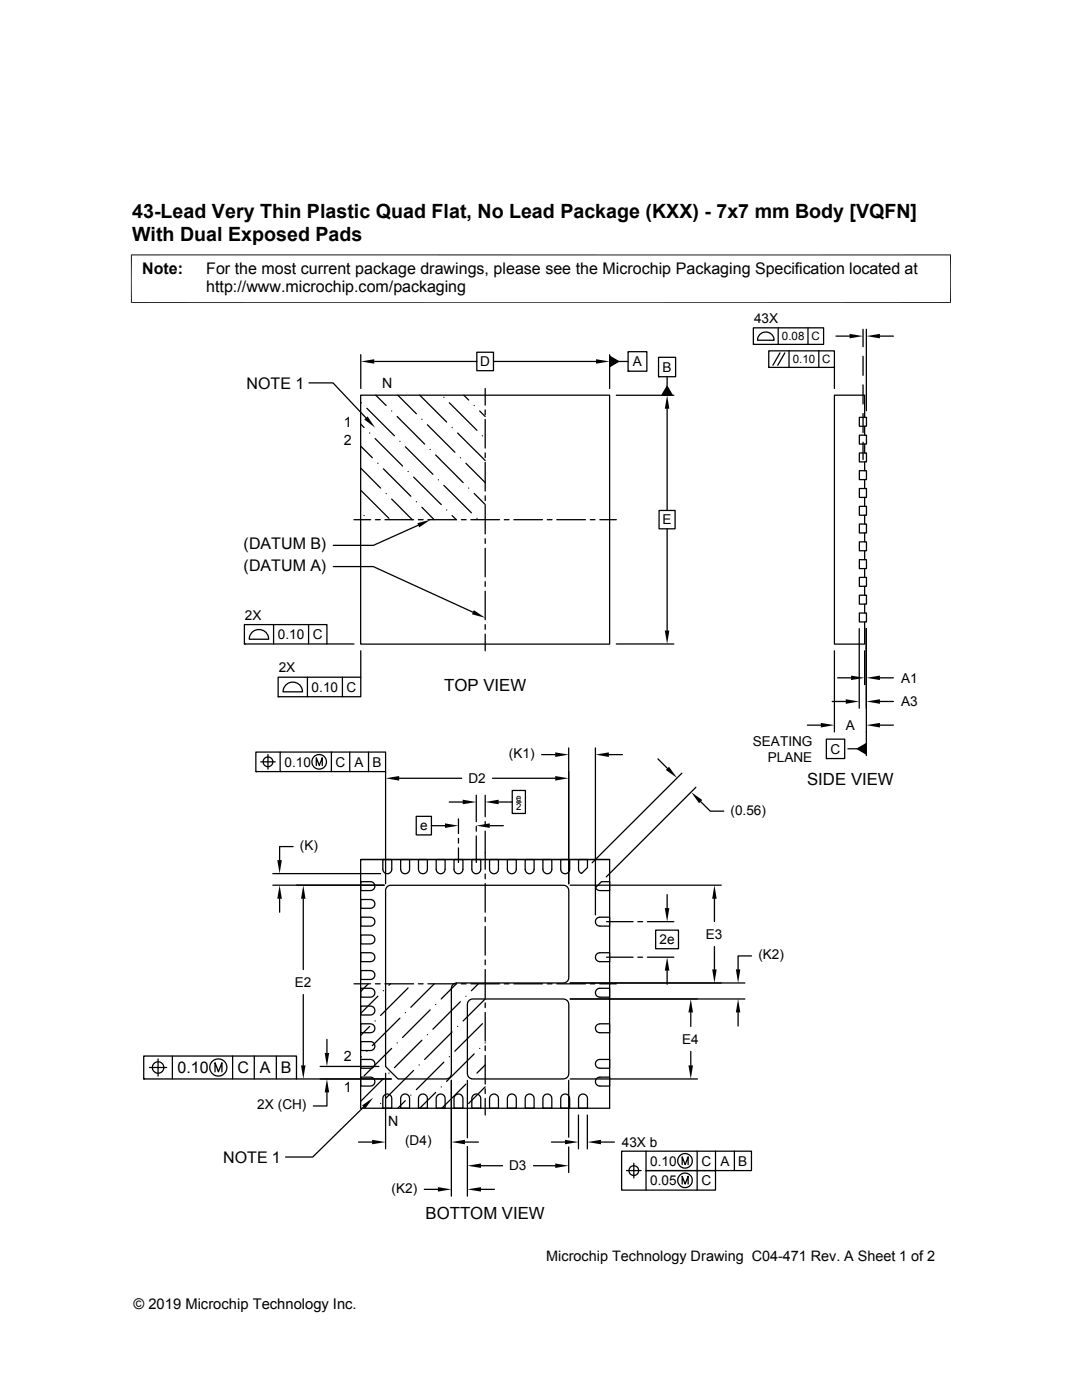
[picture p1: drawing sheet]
<svg xmlns="http://www.w3.org/2000/svg" width="216mm" height="279mm" viewBox="0 0 216 279" stroke-linecap="round" stroke-linejoin="round" font-family="sans-serif">
<g fill="none" stroke="#000" stroke-width=".25">
<path d="M61.7 76.4h4.7l6.6 7M72 78.9h49.6v49.6h-49.6zM72 70.8v6.7M74.7 72.1h20.4M75 78.9l2 2M79.4 78.9l3.7 3.7M83.8 78.9l5.3 5.3M88.6 79.3h.1M92.5 78.9l1 .9M95.1 70.3h3.4v3.7h-3.4zM96.8 77.5v3.4M98.5 72.1h20.4"/>
<path d="M121.6 71.1l1.8 1-1.8 1.1zM121.6 70.8v6.7M123 78.9h11.5M123.4 72.1h1.9M125.3 70.2h3.8v3.9h-3.8zM125.3 74.1h.1M131.4 71.3h3.4v3.9h-3.4zM131.4 75.2h.1M133.1 77.1l1.1 1.8h-2.1zM133.1 75.2v1.9M150.3 65.4h14v3.3h-14zM150.3 68.7h.1"/>
<path d="M151.8 66.6a1.65 1.65 0 0 1 1.7-.2 1.65 1.65 0 0 1 1 1.5h-3.3l.2-.9zM153.4 70h13.1v3.3h-13.1zM153.4 73.3h.1M155.3 65.4v3.3M155.6 70.4l-1.4 2.5M156.6 70.4l-1.4 2.5M157.4 70v3.3M161.2 65.4v3.3M163.4 70v3.3M166.5 73.3v4.2M166.8 67.1h2.7M172.2 65.7v3.5"/>
<path d="M172.2 71.1v3.8M172.2 76.8v3.8M172.9 65.7v16.3M175.6 67.1h2.7M72 84.6l.6 .7M72 93.4l3.9 4M72 89l2.3 2.4M72.1 97.9l5.5 5.5M72.1 80.4h.1M73.2 81.5l5.5 5.5M73.7 86.4h.1M74.8 87.5l5.5 5.5"/>
<path d="M75.4 92.5h.1M76.5 93.6l5.5 5.4M77 98.5h.1M78.1 99.6l4.2 4.1M78.1 82h.1M79.2 83.1l5.5 5.5M79.8 88.1h.1M80.9 89.2l5.5 5.5M81.4 94.1h.1M82.5 95.2l5.5 5.5M84.2 83.7h.1M85.3 84.8l5.5 5.5"/>
<path d="M85.8 89.7h.1M86.9 90.8l5.5 5.5M87.5 95.8h.1M88.6 96.9l5.5 5.4M89.7 80.4l5.5 5.5M90.2 85.3h.1M91.3 86.4l5.5 5.5M91.9 91.4h.1M93 92.5l3.8 3.8M93.5 97.4h.1M94.6 98.5l2.2 2.2M94.6 80.9h.1"/>
<path d="M95.7 82l1.1 1.1M96.3 87h.1M96.8 81.8v1M96.8 83.7v5.7M96.8 90.4v.9M96.8 92.3v5.7M96.8 99v.9M133.1 81.6v20.3M171.5 83.3h1.4v1.8h-1.4zM171.5 86.8h1.4v1.8h-1.4zM171.5 90.4h1.4v1.8h-1.4zM171.5 93.9h1.4v1.8h-1.4z"/>
<path d="M171.5 97.5h1.4v1.8h-1.4zM172.2 82.5v3.8M172.2 88.2v3.5M172.5 83.3v-4.4h-6v49.6h6v-4.4M172.5 85.1v1.7M172.5 88.6v1.8M172.5 92.2v1.7M172.5 95.7v1.8M172.5 99.3v1.7M66.5 113.1h8l19.9 9.1M70.6 103.7h3.4M72.6 102.9h.1"/>
<path d="M74.9 103.7h1M76.8 103.7h5.7M83.1 100.1h.1M83.5 104.8l-9 4h-8M83.5 103.7h.9M84.2 101.2l2.4 2.5M85.4 103.7h5.7M89.1 101.8h.1M90.2 102.9l.8 .8M92.1 103.7h.9M94 103.7h5.7M95.2 103.4h.1"/>
<path d="M96.8 100.9v5.7M96.8 107.5v1M96.8 109.4v5.7M96.8 116.1v.9M96.8 118v5.7M100.6 103.7h1M102.5 103.7h5.7M109.2 103.7h1M111.1 103.7h5.7M117.8 103.7h.9M119.7 103.7h3.3M131.5 101.9h3.2v3.6h-3.2z"/>
<path d="M133.1 105.5v20.3M171.5 101h1.4v1.8h-1.4zM171.5 104.6h1.4v1.8h-1.4zM171.5 108.1h1.4v1.8h-1.4zM171.5 111.7h1.4v1.8h-1.4zM171.5 115.2h1.4v1.8h-1.4zM171.5 118.8h1.4v1.8h-1.4zM172.5 102.8v1.8M172.5 106.4v1.7M172.5 109.9v1.8M172.5 113.5v1.7M172.5 117v1.8"/>
<path d="M48.8 124.7h16.4v3.8h-16.4zM48.8 128.5h.1M50.4 126.1a1.95 1.95 0 0 1 2.1-.3 1.95 1.95 0 0 1 1.1 1.8h-3.9l.3-1zM54.6 124.7v3.8M55.5 135.1h16.5v3.9h-16.5zM55.5 139h.1M57.1 136.6a1.95 1.95 0 0 1 2.1-.3 1.95 1.95 0 0 1 1.2 1.8h-3.9l.3-1zM61.3 135.1v3.9M61.6 124.7v3.8M65.2 128.5h5.4M68.3 135.1v3.9M72 129.9v5.2"/>
<path d="M96.8 124.7v.9M96.8 126.6v3.3M123 128.5h11.5M166.1 140h2.7M166.5 129.9v16.2M167.1 135.3h2.7M171.4 125.5v15.9M171.5 122.3h1.4v1.8h-1.4zM172.5 129.9v6.7M172.5 120.6v1.7M172.9 125.5v25.3M175.6 135.3h2.7"/>
<path d="M175.6 140h2.7M51.1 150.1h25.8v3.9h-25.8zM51.1 154h.1M52 152h2.9M53.5 150.6v2.9M55.9 150.1v3.9M63.1 152.8v-1.6l.6 1.6 .6-1.6v1.6M66.1 150.1v3.9M69.8 150.1v3.9M73.5 150.1v3.9M76.9 154v22.4M79.7 155.3h12.4"/>
<path d="M95 158.7v5.3M96.8 158.7v4.3M98.3 155.3h12.5M102.2 157.8h2.6v4.5h-2.6zM108.1 150.6h2.7M113.5 149.3v27.1M118.8 149.3v33.3M121.5 150.6h2.7M131.3 151.4l1.9 2M136.1 154.3l-17.9 17.9M138.9 157.1l-17.9 17.9M139.8 160l1.9 1.9h2.7"/>
<path d="M161.1 144.7h2.7M164.9 147.5h3.7v3.9h-3.7zM164.9 151.4h.1M169.2 149.4h1.9M171.1 149.4l1.8-1v2.1zM175.6 144.7h2.7M54.4 176.7h22.3M54.4 174.3h21.5M55.8 179.4v2.7M58.5 169h-2.7v2.7M60.5 179.4v14.1M72 179.5h1.9a.88 .88 0 0 1 .9 .9 .88 .88 0 0 1-.9 .9h-1.9z"/>
<path d="M72 176h1.9a.89 .89 0 0 1 .9 .8 .89 .89 0 0 1-.9 .9h-1.9zM72 171.5h49.6h-49.6v49.7h49.6v-49.7M76.4 171.5h1.8v2a.89 .89 0 0 1-.9 .9 .89 .89 0 0 1-.9-.9zM77.2 177l.8-.3h34.4a1.05 1.05 0 0 1 1.1 1v17.4l-.2 .5-.4 .4-.5 .2h-21.3l-.5 .1-.4 .4-.1 .5v17.1a1.08 1.08 0 0 1-1.1 1h-9.6l-2.5-2.4v-35.2zM79.9 171.5h1.8v2a.89 .89 0 0 1-.9 .9 .89 .89 0 0 1-.9-.9zM83.1 162.9h3v3.7h-3zM83.5 171.5h1.8v2a.89 .89 0 0 1-.9 .9 .89 .89 0 0 1-.9-.9zM86.1 164.8h2.7M87 171.5h1.8v2a.89 .89 0 0 1-.9 .9 .89 .89 0 0 1-.9-.9zM89.6 160.1h2.7M90.6 171.5h1.8v2a.89 .89 0 0 1-.9 .9 .89 .89 0 0 1-.9-.9zM91.5 163.4v2.9"/>
<path d="M91.5 167.3v1M91.5 169.2v2.9M94.1 171.5h1.8v2a.89 .89 0 0 1-.9 .9 .89 .89 0 0 1-.9-.9zM95 164.9v1M95 166.8v5.3M96.8 164v.9M96.8 165.9v7.6M96.8 174.4v1M96.8 176.3v5.8M97.7 171.5h1.8v2a.89 .89 0 0 1-.9 .9 .89 .89 0 0 1-.9-.9zM97.7 164.8h2.7M99.5 160.1h2.7"/>
<path d="M101.2 171.5h1.8v2a.89 .89 0 0 1-.9 .9 .89 .89 0 0 1-.9-.9zM103.1 160.1h.9M104.8 171.5h1.8v2a.89 .89 0 0 1-.9 .9 .89 .89 0 0 1-.9-.9zM108.3 171.5h1.8v2a.89 .89 0 0 1-.9 .9 .89 .89 0 0 1-.9-.9zM111.9 171.5h1.8v2a.89 .89 0 0 1-.9 .9 .89 .89 0 0 1-.9-.9zM113.8 176.7h30.1M115.4 171.5h1.8v1.6l-1.2 1.2a.95 .95 0 0 1-.6-.8zM120 176h1.6v1.7h-1.9a.87 .87 0 0 1-.8-.6zM133.1 178.5v2.7M142.6 179.4v4.5M60.5 198.5v14.1M70.6 196.3h3.4"/>
<path d="M72 197.2h1.9a.89 .89 0 0 1 .9 .9 .89 .89 0 0 1-.9 .9h-1.9zM72 193.7h1.9a.89 .89 0 0 1 .9 .9 .89 .89 0 0 1-.9 .9h-1.9zM72 190.1h1.9a.89 .89 0 0 1 .9 .9 .89 .89 0 0 1-.9 .9h-1.9zM72 186.6h1.9a.89 .89 0 0 1 .9 .9 .89 .89 0 0 1-.9 .9h-1.9zM72 183h1.9a.89 .89 0 0 1 .9 .9 .89 .89 0 0 1-.9 .9h-1.9zM73.5 196.4l-1.5 1.5M74.9 196.3h1M75.4 198.8l-3.4 3.4M76.5 197.7h.1M76.8 196.3h5.7M77.9 196.4l-.3 .2M81.4 197.2l-5.5 5.4"/>
<path d="M83.5 196.3h.9M85.4 196.3h5.7M86.6 196.4l-4.6 4.6M91 196.4l-3 3M91.9 199.9l-5.5 5.5M92.1 196.3h.9M93 198.8h.1M93.6 199.7l.7-.3h18.1l.8 .3 .3 .7v13.9l-.2 .5-.4 .4-.5 .1h-18.1l-.5-.1-.4-.4-.1-.5v-13.9zM94 196.3h5.7M95.4 196.4l-1.3 1.3M96.8 199.4l-4.4 4.4M96.8 183v1"/>
<path d="M96.8 184.9v5.7M96.8 191.6v.9M96.8 193.5v5.7M100.6 196.3h1M102.5 196.3h5.7M109.2 196.3h1M111.1 196.3h5.7M113.8 199.4h34.8M113.8 196.2h34.8M117.8 196.3h.9M119.1 183.3l.6-.3h1.9v1.8h-1.9a.89 .89 0 0 1-.8-.5 .89 .89 0 0 1 .2-1zM119.1 197.5l.6-.3h1.9v1.8h-1.9a.89 .89 0 0 1-.8-.5 .89 .89 0 0 1 .2-1z"/>
<path d="M119.1 190.4l.6-.3h1.9v1.8h-1.9a.89 .89 0 0 1-.8-.5 .89 .89 0 0 1 .2-1zM119.7 196.3h3.3M121 191h5.3M121 183.9h5.3M127.3 191h.9M127.3 183.9h.9M129.2 191h5.3M129.2 183.9h5.3M130.8 185.6h4.6v3.7h-4.6zM133.1 193.7v2.7M142.6 188.9v4.6M150 190.8h-2.7v2.7"/>
<path d="M28.7 210.8h30.5v4.5h-30.5zM28.7 215.3h.1M29.8 213h3.5M31.5 211.3v3.5M34.4 210.8v4.5M42.9 213.9v-1.8l.7 1.8 .7-1.8v1.8M46.4 210.8v4.5M50.7 210.8v4.5M55.1 210.8v4.5M59.2 215.3h18.9M63.9 212.8h11.7M65.2 218v2.7h-2.7"/>
<path d="M65.2 207.4v2.7M72 211.4h1.9a.88 .88 0 0 1 .9 .9 .88 .88 0 0 1-.9 .9h-1.9zM72 207.9h1.9a.89 .89 0 0 1 .9 .9 .89 .89 0 0 1-.9 .9h-1.9zM72 204.3h1.9a.89 .89 0 0 1 .9 .9 .89 .89 0 0 1-.9 .9h-1.9zM72 200.8h1.9a.89 .89 0 0 1 .9 .9 .89 .89 0 0 1-.9 .9h-1.9zM72 215h1.9a.89 .89 0 0 1 .9 .9 .89 .89 0 0 1-.9 .8h-1.9zM72.1 210.9l-.1 .1M73.2 209.8h.1M73.7 204.9l-1.7 1.7M74.8 203.8h.1M76.5 215.3l-4.5 4.5M76.8 218.5a.88 .88 0 0 1 1.4 .7v2h-1.8v-2z"/>
<path d="M76.9 214.2v15.1M77.6 214.2h.1M78.1 209.2l-5.5 5.5M79.2 208.1h.1M79.8 203.2l-5.5 5.5M80.3 218.5a.89 .89 0 0 1 1.4 .7v2h-1.8v-2l.2-.4zM80.9 219.7l-1.5 1.5M80.9 202.1h.1M82 218.6h.1M82.5 213.6l-5.5 5.5M83.6 212.5h.1M83.9 218.5a.89 .89 0 0 1 1.4 .7v2h-1.8v-2z"/>
<path d="M84.2 207.6l-5.5 5.5M85.3 206.5h.1M85.8 201.5l-5.5 5.6M86.9 218l-3.1 3.2M86.9 200.5h.1M87.4 218.5a.88 .88 0 0 1 1.4 .7v2h-1.8v-2zM88 216.9h.1M88.6 212l-5.5 5.5M89.7 210.9h.1M90.1 215.6v23.1M90.2 206l-5.5 5.4M91 218.5a.89 .89 0 0 1 1.4 .7v2h-1.8v-2l.1-.4z"/>
<path d="M91.3 204.9h.1M93 216.4l-4.8 4.8M93.3 215.6v11.5M94.1 215.3h.1M94.5 218.5a.89 .89 0 0 1 1.4 .7v2h-1.8v-2zM94.6 210.3l-5.5 5.5M95.7 209.2h.1M96.3 204.3l-5.5 5.5M96.8 208.1h.1M96.8 212.5l-1.6 1.7M96.8 216.9l-3.3 3.3M96.8 200.2v.9"/>
<path d="M96.8 202.1v5.7M96.8 208.7v1M96.8 210.6v5.7M96.8 217.3v.9M96.8 219.2v3.3M98.1 218.5a.88 .88 0 0 1 1.4 .7v2h-1.8v-2zM101.6 218.5a.89 .89 0 0 1 1.4 .7v2h-1.8v-2l.2-.4zM105.2 218.5a.89 .89 0 0 1 1.4 .7v2h-1.8v-2zM108.7 218.5a.88 .88 0 0 1 1.4 .7v2h-1.8v-2zM112.3 218.5a.89 .89 0 0 1 1.4 .7v2h-1.8v-2l.1-.4zM113.5 215.6v11.3M113.8 215.3h25.4"/>
<path d="M115.8 218.5a.89 .89 0 0 1 1.4 .7v2h-1.8v-2zM119.1 211.7l.6-.3h1.9v1.8h-1.9a.88 .88 0 0 1-.8-.6 .88 .88 0 0 1 .2-.9zM119.1 215.2l.6-.2h1.9v1.7h-1.9a.89 .89 0 0 1-.8-.5 .89 .89 0 0 1 .2-1zM119.1 204.6l.6-.3h1.9v1.8h-1.9a.89 .89 0 0 1-.8-.6 .89 .89 0 0 1 .2-.9zM137.8 202.1v2.8M137.8 209.8v2.8M147.3 202.1v2.7M71.5 227.9h2.8M72.6 220.9l-10.2 10h-5.4M75.9 220.2h.1M84.7 237.4h2.7M92.8 227.9h2.7"/>
<path d="M93.3 228.8v9.9M96 232.6h4.3M96 237.4h2.7M106.4 232.6h4.4M110 227.9h2.7M113.5 228.9v5.1M115.4 222.5v6.8M117.2 222.5v6.8M119.9 227.9h2.7M125 233.6h2.9M126.5 232.2v2.9M128.9 229.7v3.9h13.9v3.9h-18.8v-7.8h25.9v3.9h-21v3.9"/>
<path d="M136.1 232.4v-1.5l.6 1.5 .6-1.5v1.5M136.1 236.3v-1.5l.6 1.5 .6-1.5v1.5M139.1 229.7v7.8M142.8 229.7v3.9M146.5 229.7v3.9"/>
<circle cx="53.5" cy="152" r=".97"/>
<circle cx="63.7" cy="152" r="1.46"/>
<circle cx="31.5" cy="213" r="1.14"/>
<circle cx="43.6" cy="213" r="1.71"/>
<circle cx="126.5" cy="233.6" r=".97"/>
<circle cx="136.7" cy="235.6" r="1.45"/>
<circle cx="136.7" cy="231.7" r="1.45"/>
</g>
<path d="M26.1 50.9h163.7M26.2 50.8v9.7M189.7 50.8v9.7M26.1 60.4h163.7" fill="none" stroke="#000" stroke-width=".2"/>
<g fill="#000">
<path d="M72 72.1l2.7-.4v.9zM118.9 71.7l2.7 .4-2.7 .5zM121.6 71.1l1.8 1-1.8 1.1zM133.1 77.1l1.1 1.8h-2.1zM169.5 66.6l2.7 .5-2.7 .4zM172.9 67.1l2.7-.5v.9zM72.7 83.7l.6-.6 1.6 2.3zM133.1 78.9l.5 2.7h-.9zM83.3 104.4l2.6-.7-2.2 1.5zM94.6 121.8l2.2 1.5-2.6-.7zM132.7 125.8h.9l-.5 2.7zM168.8 139.6l2.7 .4-2.7 .5z"/>
<path d="M169.8 134.8l2.7 .5-2.7 .4zM172.9 135.3l2.7-.5v.9zM172.9 140l2.7-.4v.9zM76.9 155.3l2.8-.4v.9zM92.3 159.6l2.7 .5-2.7 .4zM96.8 160.1l2.7-.5v.9zM110.8 154.9l2.7 .4-2.7 .5zM110.8 150.2l2.7 .4-2.7 .5zM118.8 150.6l2.7-.4v.9zM132.9 153.7l.6-.7 1.6 2.3zM137.9 158.1l2.2 1.6-.6 .6zM163.8 144.3l2.7 .4-2.7 .5z"/>
<path d="M171.1 149.4l1.8-1v2.1zM172.9 144.7l2.7-.4v.9zM55.8 176.7l.4 2.7h-.9zM55.3 171.7h.9l-.4 2.6zM60.5 176.7l.5 2.7h-.9zM88.8 164.3l2.7 .5-2.7 .4zM95 164.8l2.7-.5v.9zM142.6 176.7l.4 2.7h-.9zM133.1 191l.5 2.7h-.9zM132.7 181.2h.9l-.5 2.7zM142.1 193.5h.9l-.4 2.7zM146.8 193.5h.9l-.4 2.7z"/>
<path d="M60.1 212.6h.9l-.5 2.7zM64.8 210.1h.9l-.5 2.7zM65.2 215.3l.5 2.7h-.9zM137.4 212.6h.9l-.5 2.7zM137.8 199.4l.5 2.7h-.9zM147.3 199.4l.4 2.7h-.9zM72.2 220.6l2.3-1.5-1.6 2.2zM74.3 227.5l2.6 .4-2.6 .5zM87.4 236.9l2.7 .5-2.7 .4zM90.1 227.9l2.7-.4v.9zM93.3 232.6l2.7-.4v.9zM93.3 237.4l2.7-.5v.9z"/>
<path d="M110.8 232.2l2.7 .4-2.7 .5zM112.7 227.5l2.7 .4-2.7 .5zM117.2 227.9l2.7-.4v.9z"/>
</g>
<g font-size="3.9">
<text x="26.4" y="43.5">43-Lead Very Thin Plastic Quad Flat, No Lead Package (KXX) - 7x7 mm Body [VQFN]</text>
<text x="26.4" y="48">With Dual Exposed Pads</text>
</g>
<g font-size="3.3">
<text x="88.6" y="137.8">TOP VIEW</text>
<text x="161" y="156.7">SIDE VIEW</text>
<text x="84.9" y="243.3">BOTTOM VIEW</text>
</g>
<g font-size="3.2">
<text x="28.4" y="54.6">Note:</text>
<text x="41.1" y="58.3">http://www.microchip.com/packaging</text>
<text x="41.1" y="54.6">For the most current package drawings, please see the Microchip Packaging Specification located at</text>
<text x="49.2" y="77.5">NOTE 1</text>
<text x="48.6" y="109.6">(DATUM B)</text>
<text x="48.6" y="113.9">(DATUM A)</text>
<text x="35.4" y="214.2">0.10</text>
<text x="47.4" y="214.2">C</text>
<text x="51.9" y="214.2">A</text>
<text x="56" y="214.2">B</text>
<text x="44.5" y="232.1">NOTE 1</text>
</g>
<g font-size="2.9">
<text x="109" y="251.7">Microchip Technology Drawing C04-471 Rev. A Sheet 1 of 2</text>
<text x="26.6" y="261.3">© 2019 Microchip Technology Inc.</text>
</g>
<g font-size="2.8">
<text x="76.3" y="77.4">N</text>
<text x="68.6" y="85.2">1</text>
<text x="68.6" y="88.8">2</text>
<text x="68.6" y="211.8">2</text>
<text x="68.6" y="217.9">1</text>
<text x="77.4" y="224.7">N</text>
</g>
<g font-size="2.7">
<text x="150.5" y="64.5">43X</text>
<text x="95.8" y="73.1">D</text>
<text x="126.3" y="73.1">A</text>
<text x="132.2" y="74.2">B</text>
<text x="132.2" y="104.7">E</text>
<text x="48.9" y="123.7">2X</text>
<text x="55.5" y="127.6">0.10</text>
<text x="62.4" y="127.6">C</text>
<text x="55.6" y="134.2">2X</text>
<text x="179.8" y="136.2">A1</text>
<text x="62.2" y="138.1">0.10</text>
<text x="69.2" y="138.1">C</text>
<text x="179.8" y="140.9">A3</text>
<text x="150.2" y="148.9">SEATING</text>
<text x="168.8" y="145.7">A</text>
<text x="56.8" y="153">0.10</text>
<text x="67" y="153">C</text>
<text x="70.8" y="153">A</text>
<text x="74.3" y="153">B</text>
<text x="101.5" y="151.3">(K1)</text>
<text x="153.2" y="152.1">PLANE</text>
<text x="165.7" y="150.4">C</text>
<text x="93.5" y="156.3">D2</text>
<text x="83.8" y="165.7">e</text>
<text x="145.8" y="162.6">(0.56)</text>
<text x="59.8" y="169.7">(K)</text>
<text x="131.6" y="188.4">2e</text>
<text x="140.8" y="187.4">E3</text>
<text x="151.3" y="191.5">(K2)</text>
<text x="58.8" y="197">E2</text>
<text x="136.1" y="208.3">E4</text>
<text x="51.3" y="221.4">2X (CH)</text>
<text x="80.8" y="228.6">(D4)</text>
<text x="101.6" y="233.6">D3</text>
<text x="124.1" y="228.9">43X b</text>
<text x="129.8" y="232.6">0.10</text>
<text x="140" y="232.6">C</text>
<text x="143.7" y="232.6">A</text>
<text x="147.3" y="232.6">B</text>
<text x="78.1" y="238.1">(K2)</text>
<text x="129.8" y="236.5">0.05</text>
<text x="140" y="236.5">C</text>
</g>
<g font-size="2.3">
<text x="156" y="67.9">0.08</text>
<text x="161.9" y="67.9">C</text>
<text x="158.2" y="72.5">0.10</text>
<text x="164.1" y="72.5">C</text>
</g>
<g font-size="1.9">
<text x="103" y="159.8">e</text>
<text x="103" y="161.6">2</text>
</g>
</svg>
